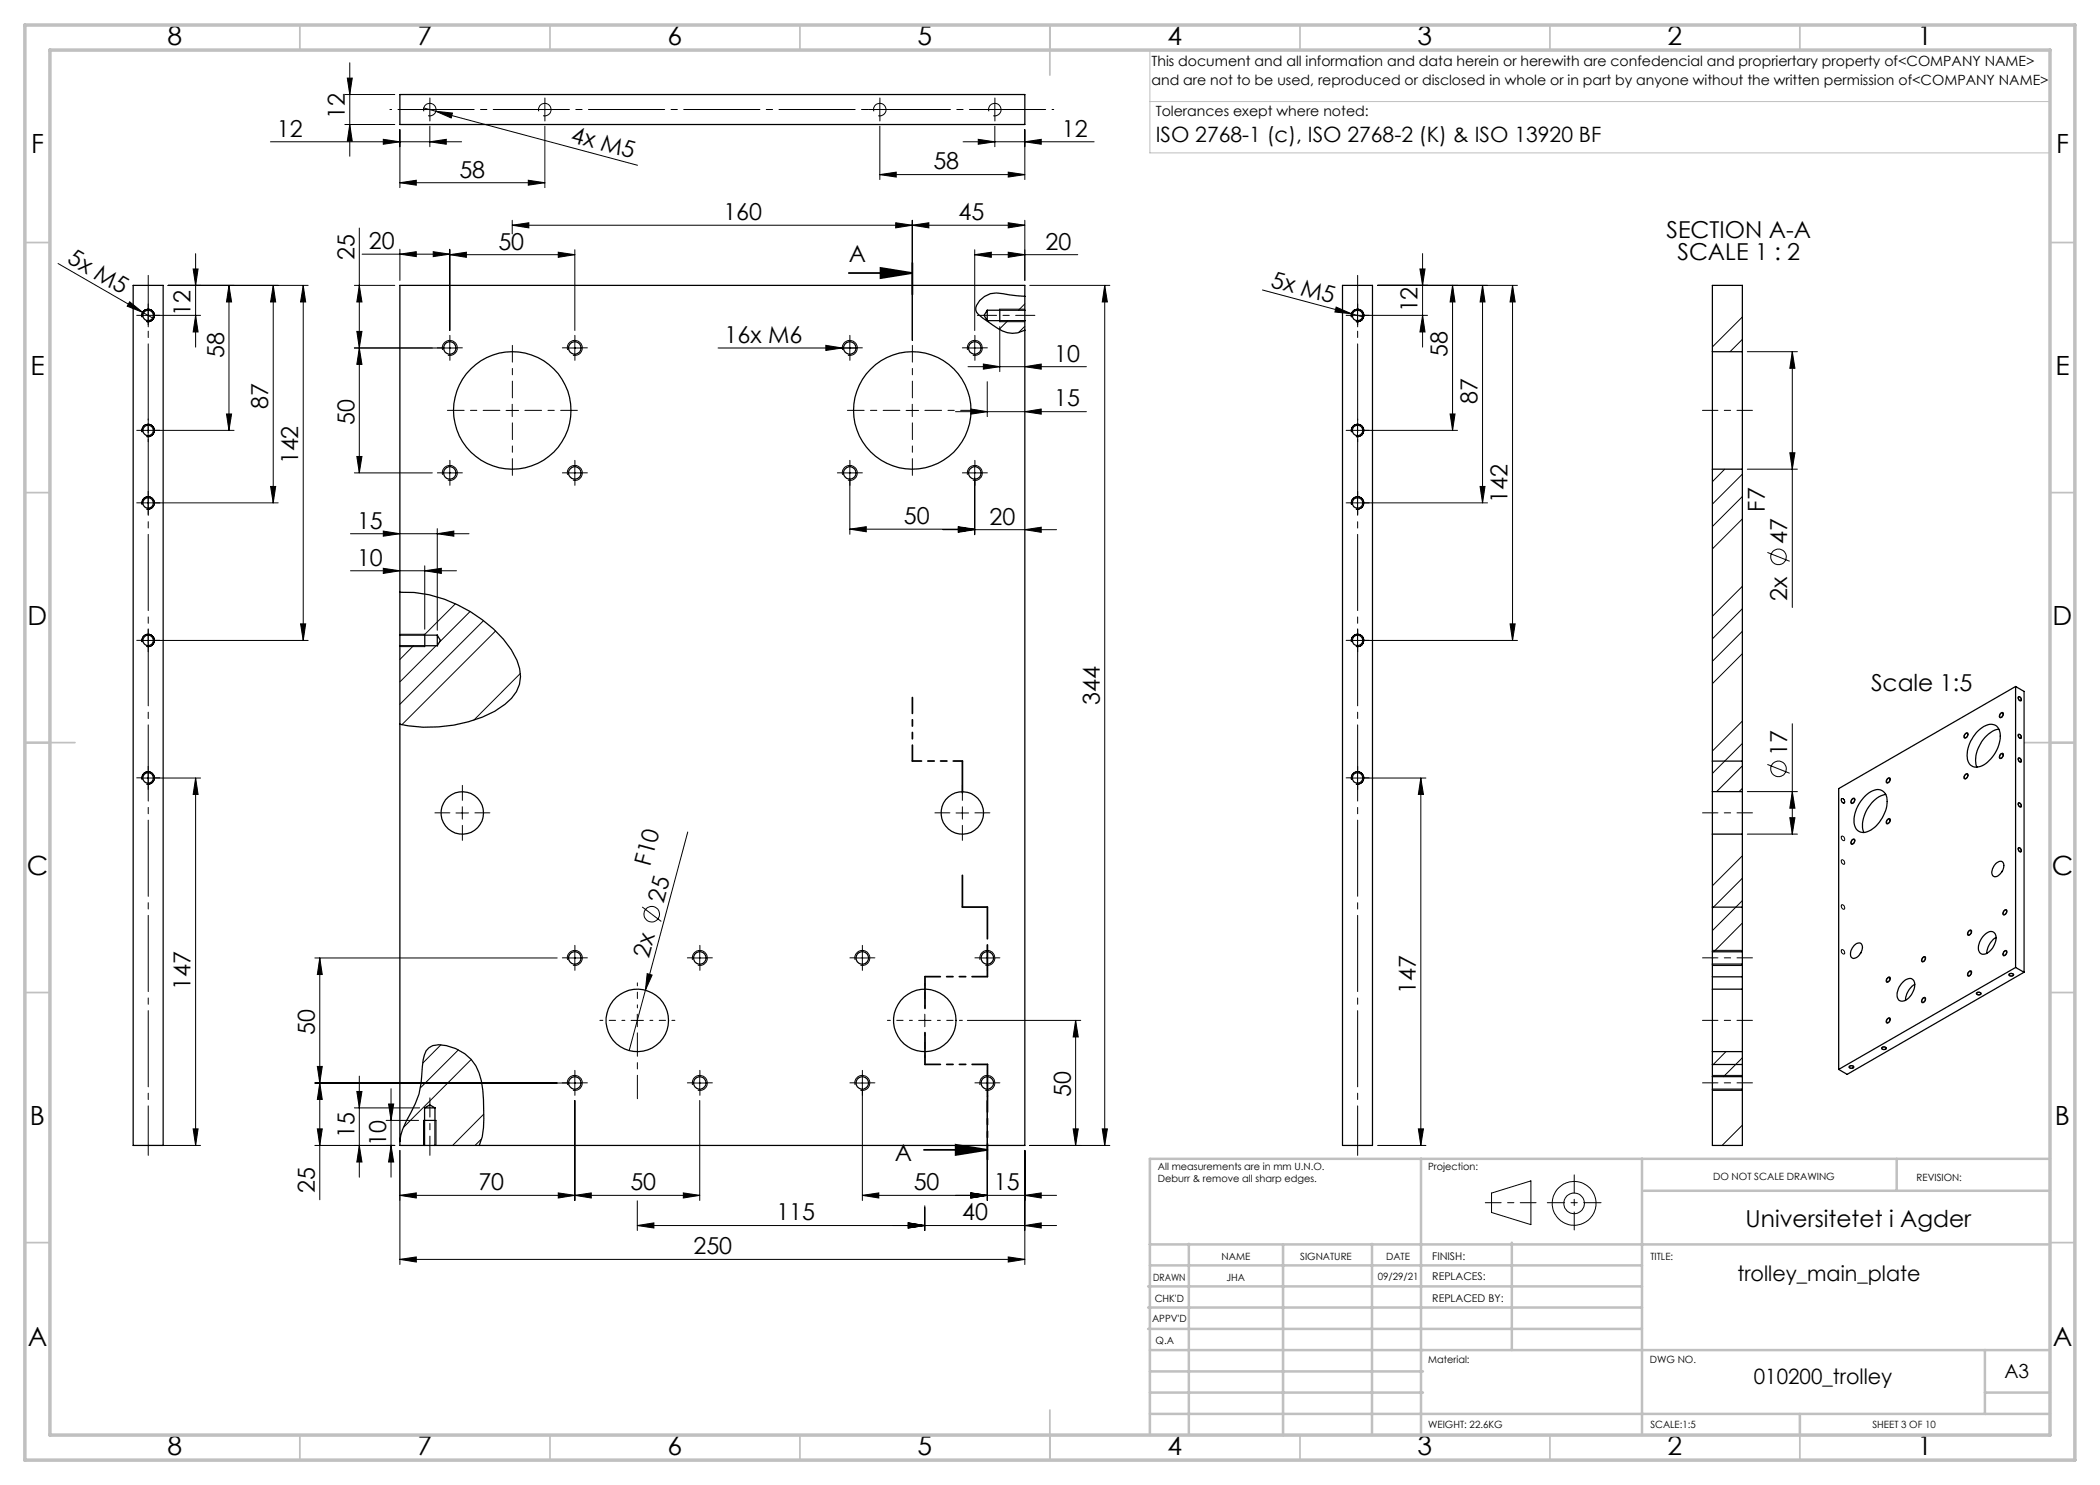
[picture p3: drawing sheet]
<svg xmlns="http://www.w3.org/2000/svg" width="420mm" height="297mm" viewBox="0 0 420 297" stroke-linecap="round" stroke-linejoin="round" font-family="sans-serif">
<g fill="none" stroke="#000" stroke-width=".2">
<path d="M69 18.9h10M69.5 15.6h.9l-.4 3.3zM70 12.6v18.7M54.1 28.4h38.2M69 24.9h10M70 24.9l.4 3.3h-.9zM76.7 27.9l3.3 .5-3.3 .5zM80 25.9v11.6M80 36.5h29M80 36.5l3.3-.4v.9zM84.7 21.9h2.5M84.7 22.3a1.26 1.26 0 0 1 1.1-1.6 1.26 1.26 0 0 1 1.4 1.3 1.26 1.26 0 0 1-1.6 1.1"/>
<path d="M84.7 21.6l2.5 .7M86 25.2v4.1M86 20.7v2.5M86 28.4l3.3-.5v1zM87.2 22.3l3.3 .3-.3 1zM87.2 22.3l40.3 10.8M105.7 36.1l3.3 .4-3.3 .5zM107.7 21.9h2.5M107.7 22.3a1.26 1.26 0 0 1 1.1-1.6 1.26 1.26 0 0 1 1.4 1.3 1.26 1.26 0 0 1-1.6 1.1M109 25.2v12.3M109 20.7v2.5M174.7 21.9h2.5"/>
<path d="M174.8 22.3a1.25 1.25 0 0 1 1.1-1.6 1.25 1.25 0 0 1 1.3 1.3 1.25 1.25 0 0 1-1.6 1.1M176 25.2v10.7M176 34.9h29M176 20.7v2.5M176 34.9l3.2-.5v1zM192.6 28.4h26.2M195.7 27.9l3.3 .5-3.3 .5zM197.7 21.9h2.5M197.8 22.3a1.25 1.25 0 0 1 1.1-1.6 1.25 1.25 0 0 1 1.3 1.3 1.25 1.25 0 0 1-1.6 1.1M199 20.7v2.5M199 25.2v4.1M201.6 34.4l3.4 .5-3.4 .5z"/>
<path d="M205 25.9v10M205 28.4l3.2-.5v1zM11.6 52.7l16.9 9.8M33.6 57.1h28M38.6 53.8h1l-.5 3.3zM39.1 50.7v18.7M45.8 57.1v29M45.8 57.1l.5 3.3h-1zM54.6 57.1l.5 3.3h-1zM54.6 57.1v43.5M60.6 57.1l.5 3.3h-1zM60.6 57.1v71"/>
<path d="M70.9 57.1h8.1M71.9 57.1l.5 3.3h-1zM71.9 45.6v49M72.4 50.8h17.6M80 49.8v6.3M80 50.8l3.3-.5v1zM86.6 50.3l3.4 .5-3.4 .5zM90 49.8v16.3M90 50.9h25M90 50.9l3.3-.5v1.1zM102.4 44.1v2.7M102.4 45h102.6"/>
<path d="M102.4 45l3.4-.4v1zM111.7 50.4l3.3 .5-3.3 .6zM115 49.9v16.2M179.1 44.6l3.4 .4-3.4 .6zM182.5 44.1v24M182.5 45l3.3-.4v1zM194.9 50.9l3.4-.5v1.1zM194.9 49.9v16.2M194.9 50.9h20.6M201.6 44.6l3.4 .4-3.4 .6zM201.6 50.4l3.4 .5-3.4 .6zM205 44.1v12"/>
<path d="M206 57.1h16M220.9 57.1v172M220.9 57.1l.6 3.3h-1zM252.5 58l17.8 4.8M275.5 57.1h28M284 53.8h1l-.5 3.3zM284.5 50.7v18.7M290.5 57.1l.5 3.3h-1zM290.5 57.1v29M296.5 57.1l.5 3.3h-1zM296.5 57.1v43.5M302.5 57.1l.5 3.3h-1z"/>
<path d="M302.5 57.1v71M25.9 60.4l2.6 2.1-3.1-1.3zM28.4 63.1h11.7M28.4 63.4a1.25 1.25 0 0 1 1.1-1.5 1.25 1.25 0 0 1 1.4 1.3 1.25 1.25 0 0 1-1.6 1.1M28.5 62.5l2.2 1.2M29.6 61.8v2.5M39.1 63.1l.5 3.3h-1zM71.4 66.3h1l-.5 3.3zM71.9 69.6l.5 3.3h-1zM88.5 70a1.5 1.5 0 0 1 1.3-1.9 1.5 1.5 0 0 1 1.7 1.6 1.5 1.5 0 0 1-1.9 1.3M90 68.3v2.5M91.2 69.6h-20.3"/>
<path d="M113.5 70a1.5 1.5 0 0 1 1.3-1.9 1.5 1.5 0 0 1 1.7 1.6 1.5 1.5 0 0 1-1.9 1.3M113.7 69.6h2.5M115 68.3v2.5M143.6 69.6h27.8M165.2 69.1l3.3 .5-3.3 .5zM168.5 70a1.5 1.5 0 0 1 1.3-1.9 1.5 1.5 0 0 1 1.7 1.6 1.5 1.5 0 0 1-1.9 1.3M170 68.3v2.5M193.5 70a1.51 1.51 0 0 1 1.3-1.9 1.51 1.51 0 0 1 1.7 1.6 1.51 1.51 0 0 1-1.9 1.3M193.6 73.3h23.7M193.7 69.6h2.5M194.9 68.3v2.5M196.7 72.8l3.3 .5-3.3 .5z"/>
<path d="M197.4 76.3v7M200 65.3v9M200 64.3h5M200 61.8h5M201.6 64.1l-1.8 1.8M205 73.3l3.2-.5v1zM205 60.8l-1.3 1.3M205 65.3l-1.3 1.2M267.2 61.4l3.1 1.4-3.3-.4zM270.3 63.1h15.2M270.3 63.4a1.26 1.26 0 0 1 1.1-1.6 1.26 1.26 0 0 1 1.4 1.4 1.26 1.26 0 0 1-1.6 1.1M270.3 62.8l2.4 .6"/>
<path d="M271.5 61.8v2.5M284.5 63.1l.5 3.3h-1zM348.5 63.4l-6 6M348.5 67.9l-2.5 2.4M349.5 70.3h10M358.5 70.3l.5 3.4h-1zM358.5 70.3v51.2M28.4 86.1h18.4M28.4 86.4a1.25 1.25 0 0 1 1.1-1.5 1.25 1.25 0 0 1 1.4 1.3 1.25 1.25 0 0 1-1.6 1.1M29.6 84.8v2.5M29.6 99.3v2.5M45.3 82.8h1l-.5 3.3z"/>
<path d="M54.1 97.3h1l-.5 3.3zM70.9 94.6h15.6M71.4 91.3h1l-.5 3.3zM88.5 95a1.49 1.49 0 0 1 1.3-1.9 1.49 1.49 0 0 1 1.6 1.6 1.49 1.49 0 0 1-1.8 1.3M88.7 94.6h2.5M90 93.3v2.5M101.2 82.1h2.5M102.4 80.9v2.4M113.5 95a1.49 1.49 0 0 1 1.3-1.9 1.49 1.49 0 0 1 1.6 1.6 1.49 1.49 0 0 1-1.8 1.3M113.7 94.6h2.5M115 93.3v2.5M168.5 95a1.49 1.49 0 0 1 1.3-1.9 1.49 1.49 0 0 1 1.6 1.6 1.49 1.49 0 0 1-1.8 1.3"/>
<path d="M168.7 94.6h2.5M170 93.3v13.6M181.2 82.1h2.5M182.5 80.9v2.4M191.1 82.3h26.2M193.5 95a1.5 1.5 0 0 1 1.3-1.9 1.5 1.5 0 0 1 1.6 1.6 1.5 1.5 0 0 1-1.8 1.3M193.7 94.6h2.5M194.2 81.8l3.2 .5-3.2 .5zM194.9 93.3v13.7M205 82.3l3.2-.5v1zM270.3 86.1h21.2M270.3 86.4a1.26 1.26 0 0 1 1.1-1.6 1.26 1.26 0 0 1 1.4 1.4 1.26 1.26 0 0 1-1.6 1.1"/>
<path d="M271.5 84.8v2.5M271.5 99.3v2.5M290 82.8h1l-.5 3.3zM296 97.3h1l-.5 3.3zM344.9 93.8l-2.4 2.5M348.5 94.8l-6 6M348.5 99.3l-6 6M349.5 93.8h10M358 90.6h1l-.5 3.2zM28.4 100.6h27.2M28.4 100.9a1.25 1.25 0 0 1 1.1-1.5 1.25 1.25 0 0 1 1.4 1.3 1.25 1.25 0 0 1-1.6 1.1M70.1 114.2h21.2"/>
<path d="M70.1 106.7h23.7M76.7 113.7l3.3 .5-3.3 .5zM76.7 106.2l3.3 .5-3.3 .5zM84.9 114.2l3.4-.5v1zM84.9 113.2v12.6M87.5 106.7l3.3-.5v1zM87.5 105.7v20.3M170 105.8l3.2-.5v1.1zM170 105.8h24.9M188.6 105.9h22.7M191.7 105.3l3.2 .5-3.2 .6zM191.7 105.4l3.2 .5-3.2 .6z"/>
<path d="M205 105.9l3.2-.5v1.1zM270.3 100.6h27.2M270.3 100.9a1.26 1.26 0 0 1 1.1-1.6 1.26 1.26 0 0 1 1.4 1.4 1.26 1.26 0 0 1-1.6 1.1M348.5 117.3l-6 6M348.5 103.8l-6 6M353.5 110.5l4.4 1.8M28.4 128.1h33.2M28.4 128.4a1.25 1.25 0 0 1 1.1-1.6 1.25 1.25 0 0 1 1.4 1.4 1.25 1.25 0 0 1-1.6 1.1M29.6 126.9v2.4M60.1 124.8h1l-.5 3.3zM80 126.9h4.9M80 129.3h4.9"/>
<path d="M82.7 129.1l-2.7 2.8M87.2 129.1l-7.2 7.3M91.1 120.8l-6.3 6.2M94 122.3l-6.2 6.2M96.7 124.1l-16.7 16.8M99.1 126.2l-18.7 18.8M104.1 134.7l-9.3 9.3M270.3 128.1h33.2M270.3 128.4a1.26 1.26 0 0 1 1.1-1.6 1.26 1.26 0 0 1 1.4 1.4 1.26 1.26 0 0 1-1.6 1.1M271.5 126.9v2.4M302 124.8h1l-.5 3.3zM348.5 121.7l-6 6.1"/>
<path d="M348.5 126.3l-6 6M348.5 130.7l-6 6M403.7 139.3a.54 .54 0 0 1 .5 .3 .54 .54 0 0 1-.1 .6l-.4-.3zM28.4 155.6h11.7M28.4 155.9a1.25 1.25 0 0 1 1.1-1.5 1.25 1.25 0 0 1 1.4 1.3 1.25 1.25 0 0 1-1.6 1.1M29.6 154.3v2.5M39.1 155.6v73.5M39.1 155.6l.5 3.3h-1zM270.3 155.6h14.9M270.3 155.9a1.26 1.26 0 0 1 1.1-1.6 1.26 1.26 0 0 1 1.4 1.4 1.26 1.26 0 0 1-1.6 1.1M271.5 154.3v2.5M284.2 155.6v73.5"/>
<path d="M284.2 155.6l.5 3.3h-1zM348.5 148.7l-6 6M348.5 153.2l-5.2 5.1M348.5 157.7l-.7 .6M348.5 144.2l-6 6M349.5 158.3h10M353.5 152.9l4.4 1.8M358.5 158.3l.5 3.3h-1zM358.5 144.7v22.1M368.3 159.8a.46 .46 0 0 1 .5 .2 .46 .46 0 0 1-.1 .6l-.4-.3zM370.6 159.7a.35 .35 0 0 1 .4 .1 .35 .35 0 0 1-.1 .5v.1a.4 .4 0 0 1-.6 .3 .4 .4 0 0 1 0-.7zM377.4 155.8a.38 .38 0 0 1 .7-.1 .38 .38 0 0 1-.2 .6 .39 .39 0 0 1-.6 .3 .39 .39 0 0 1 .1-.7z"/>
<path d="M393.1 146.7a.33 .33 0 0 1 .5 0 .33 .33 0 0 1-.1 .5v.1a.4 .4 0 0 1-.6 .3 .4 .4 0 0 1 0-.7zM393.1 154.8h.1a.34 .34 0 0 1 .5 .1 .34 .34 0 0 1-.2 .5v.1a.39 .39 0 0 1-.6 .3 .39 .39 0 0 1 0-.7zM400.2 142.6a.31 .31 0 0 1 .5-.1 .31 .31 0 0 1-.1 .5l-.1 .2a.38 .38 0 0 1-.5 .3 .38 .38 0 0 1-.1-.6zM400.2 150.7a.34 .34 0 0 1 .5 .1 .34 .34 0 0 1-.1 .5l-.1 .1a.38 .38 0 0 1-.5 .3 .38 .38 0 0 1-.1-.6zM403.7 146.8a.54 .54 0 0 1 .5 .3 .54 .54 0 0 1-.1 .6l-.4-.3zM403.7 151.5a.52 .52 0 0 1 .5 .4 .52 .52 0 0 1-.1 .6l-.5-.6zM91.2 162.6h2.5M92.5 161.4v2.4M137.5 166.4l-11.7 43.7M191.2 162.6h2.5M192.5 161.4v2.4M348.5 175.6l-6 6"/>
<path d="M348.5 171.2l-6 6M349.5 166.8h10M358 163.5h1l-.5 3.3zM368.3 167.3a.46 .46 0 0 1 .5 .2 .46 .46 0 0 1-.1 .6l-.4-.3zM368.3 172a.46 .46 0 0 1 .5 .3 .46 .46 0 0 1-.1 .6l-.4-.3zM370.3 168l.2-.1a.34 .34 0 0 1 .5 0 .34 .34 0 0 1-.1 .5l-.2 .4a.31 .31 0 0 1-.5 0 .31 .31 0 0 1 0-.5zM377.5 163.9a.36 .36 0 0 1 .6-.1 .36 .36 0 0 1-.1 .6h-.1a.4 .4 0 0 1-.6 .3 .4 .4 0 0 1 .1-.7zM403.7 160.5a.55 .55 0 0 1 .5 .3 .55 .55 0 0 1-.1 .6l-.4-.2zM403.7 169.5a.52 .52 0 0 1 .5 .3 .52 .52 0 0 1-.1 .6l-.5-.4zM63 191.6h48.4M64 191.6l.5 3.3h-1zM64 191.6v48.4"/>
<path d="M113.5 192a1.5 1.5 0 0 1 1.3-1.9 1.5 1.5 0 0 1 1.7 1.6 1.5 1.5 0 0 1-1.9 1.3M113.7 191.6h2.5M115 190.4v2.4M128.4 181.4l3.9 2.9M129.4 194.7l1 .3-1.3 3zM138.5 192a1.51 1.51 0 0 1 1.3-1.9 1.51 1.51 0 0 1 1.7 1.6 1.51 1.51 0 0 1-1.9 1.3M138.7 191.6h2.5M139.9 190.4v2.4M171 192a1.5 1.5 0 0 1 1.3-1.9 1.5 1.5 0 0 1 1.7 1.6 1.5 1.5 0 0 1-1.9 1.3M171.2 191.6h2.5M172.5 190.4v2.4M196 192a1.51 1.51 0 0 1 1.3-1.9 1.51 1.51 0 0 1 1.7 1.6 1.51 1.51 0 0 1-1.9 1.3"/>
<path d="M196.2 191.6h2.5M197.4 190.4v2.4M342.5 193.1h6M342.5 190.1h6M348.5 180.1l-6 6M348.5 184.6l-5.7 5.8M368.3 181a.46 .46 0 0 1 .5 .3 .46 .46 0 0 1-.1 .6l-.4-.4zM368.3 189.9a.52 .52 0 0 1 .6 .3 .52 .52 0 0 1-.1 .6l-.5-.3-.1-.3zM377.4 195.6l.2-.2a.38 .38 0 0 1 .5 .2 .38 .38 0 0 1-.2 .5 .4 .4 0 0 1-.6 .3 .4 .4 0 0 1 .1-.7zM384.5 191.6l.1-.2a.31 .31 0 0 1 .5 0 .31 .31 0 0 1 0 .4l-.1 .2a.38 .38 0 0 1-.6 .4 .38 .38 0 0 1 0-.7zM384.6 199.6a.35 .35 0 0 1 .6 0 .35 .35 0 0 1-.1 .5l-.1 .1a.38 .38 0 0 1-.6 .4 .38 .38 0 0 1 0-.7zM393.8 194.3l.1-.1a.38 .38 0 0 1 .5 .2 .38 .38 0 0 1-.2 .5 .39 .39 0 0 1-.6 .3 .39 .39 0 0 1 0-.7z"/>
<path d="M393.8 186.1h.1a.35 .35 0 0 1 .5 .1 .35 .35 0 0 1-.1 .5h-.1a.39 .39 0 0 1-.5 .4 .39 .39 0 0 1-.1-.7zM395.3 198.6a.52 .52 0 0 1 .5-.2 .52 .52 0 0 1 .4 .4l-.6 .2-.3-.1zM400.9 190.2a.34 .34 0 0 1 .5 0 .34 .34 0 0 1-.1 .5l-.1 .2a.37 .37 0 0 1-.6 .2 .37 .37 0 0 1 0-.6zM400.9 182a.31 .31 0 0 1 .5 0 .31 .31 0 0 1 0 .5l-.2 .2a.38 .38 0 0 1-.5 .3 .38 .38 0 0 1-.1-.7zM401.8 194.8l.5-.1a.33 .33 0 0 1 .5 .3 .33 .33 0 0 1-.6 .2h-.1a.27 .27 0 0 1-.3-.1 .27 .27 0 0 1 0-.3zM63.5 213.3h1l-.5 3.3zM64 216.6l.5 3.3h-1zM71.4 218.3h1l-.5 3.3zM71.9 215.2v20.2M78.2 217.7v17.7M88.2 208.9l-3.6 3.7M91.7 210l-7.6 7.6"/>
<path d="M94.3 211.9l-13.6 13.6M113.5 217a1.5 1.5 0 0 1 1.3-1.9 1.5 1.5 0 0 1 1.7 1.6 1.5 1.5 0 0 1-1.9 1.3M115 215.3v2.5M116.2 216.6h-53.2M126.2 204.1h2.5M127.5 202.8v2.5M138.5 217a1.51 1.51 0 0 1 1.3-1.9 1.51 1.51 0 0 1 1.7 1.6 1.51 1.51 0 0 1-1.9 1.3M138.7 216.6h2.5M139.9 215.3v2.5M171 217a1.5 1.5 0 0 1 1.3-1.9 1.5 1.5 0 0 1 1.7 1.6 1.5 1.5 0 0 1-1.9 1.3M171.2 216.6h2.5M172.5 215.3v24.8"/>
<path d="M183.7 204.1h2.5M185 202.8v2.5M193.5 204.1h22.6M196 217a1.51 1.51 0 0 1 1.3-1.9 1.51 1.51 0 0 1 1.7 1.6 1.51 1.51 0 0 1-1.9 1.3M196.2 216.6h2.5M197.4 215.3v2.5M215.1 204.1v25M215.1 204.1l.6 3.3h-1.1zM342.5 218.1h6M342.5 215.1h6M345.2 210.3l-2.7 2.8M348.5 211.6l-3.8 3.7"/>
<path d="M369.9 213.3l.4-.2a.33 .33 0 0 1 .5 .4 .33 .33 0 0 1-.5 .2h-.2a.27 .27 0 0 1-.3-.2 .27 .27 0 0 1 .1-.2zM376.3 209.5l.5-.1a.33 .33 0 0 1 .5 .2 .33 .33 0 0 1-.5 .3h-.2a.25 .25 0 0 1-.3-.1 .25 .25 0 0 1 0-.3zM377.4 203.8a.38 .38 0 0 1 .7-.1 .38 .38 0 0 1-.2 .6 .39 .39 0 0 1-.6 .3 .39 .39 0 0 1 .1-.7zM29.6 229.1h10.5M38.6 225.8h1l-.5 3.3zM63 229.1h16M63.5 225.8h1l-.5 3.3zM70.9 221.6h13M71.9 229.1l.5 3.3h-1zM77.2 224.1h6.5M77.7 220.8h1l-.5 3.3zM78.2 229.1l.5 3.3h-1z"/>
<path d="M80 230.1v22.8M80 239.1h59.9M80 239.1l3.3-.5v1zM84.7 224.1v5M87.2 224.1v5M96.3 227.7l-1.3 1.4M96.7 222.8l-6.2 6.3M111.7 238.6l3.3 .5-3.3 .5zM115 220.1v20M115 239.1l3.3-.5v1zM136.7 238.6l3.2 .5-3.2 .5zM139.9 220.1v20"/>
<path d="M172.5 239.1l3.3-.5v1zM172.5 239.1h38.8M194.2 238.6l3.2 .5-3.2 .5zM197.4 220.1v20M205 239.1l3.2-.5v1zM205 230.1v22.8M206 229.1h16M214.6 225.8h1.1l-.6 3.3zM220.5 225.8h1l-.6 3.3zM275.5 229.1h9.7M283.7 225.8h1l-.5 3.3zM298.3 238.6l7.9-2.4v8.7l-7.9-2.4z"/>
<path d="M348.5 225l-4.1 4.1M80 251.9l3.3-.5v1zM80 251.9h125M127.5 245.1l3.3-.5v1zM127.5 240.2v5.9M127.5 245.1h83.8M181.6 244.6l3.4 .5-3.4 .5zM185 241.2v4.9M201.6 251.4l3.4 .5-3.4 .5zM205 245.1l3.2-.5v1z"/>
<circle cx="355.7" cy="111.4" r="1.55"/>
<circle cx="355.7" cy="153.8" r="1.55"/>
<circle cx="130.3" cy="182.8" r="1.56"/>
<circle cx="314.8" cy="240.7" r="2.07"/>
<circle cx="314.8" cy="240.7" r="4.4"/>
</g>
<path d="M169.8 54.6h12.7M176.1 53.6l6.4 1-6.4 1zM184.8 230h12.7M191.1 228.9l6.4 1.1-6.4 1z" fill="none" stroke="#000" stroke-width=".35"/>
<g fill="none" stroke="#000" stroke-width=".2" stroke-dasharray="15.2 1.3 1.3 1.3">
<path d="M84.7 21.9h-1M86 23.2v1M86 20.7v-1.1M87.2 21.9h1.1M107.7 21.9h-1M109 23.2v1M109 20.7v-1.1M110.2 21.9h1.1M174.7 21.9h-1M176 23.2v1M176 20.7v-1.1M177.2 21.9h1.1"/>
<path d="M197.7 21.9h-1M199 23.2v1M199 20.7v-1.1M200.2 21.9h1.1M28.4 63.1h-1.1M29.6 61.8v-1M29.6 64.3v1.1M30.9 63.1h1M88.7 69.6h-1.2M90 68.3v-1.2M90 70.8v1.3M91.2 69.6h1.3"/>
<path d="M113.7 69.6h-1.2M115 68.3v-1.2M115 70.8v1.3M116.2 69.6h1.3M168.7 69.6h-1.2M170 68.3v-1.2M170 70.8v1.3M171.2 69.6h1.3M193.7 69.6h-1.2M195 68.3v-1.2M195 70.8v1.3M196.2 69.6h1.3"/>
<path d="M270.3 63.1h-1.1M271.5 61.8v-1M271.5 64.3v1.1M272.8 63.1h1M28.4 86.1h-1.1M29.6 84.8v-1M29.6 87.3v1.1M29.6 99.3v-1M30.9 86.1h1M88.7 94.6h-1.2M90 93.3v-1.2M90 95.8v1.3"/>
<path d="M91.2 94.6h1.3M113.7 94.6h-1.2M115 93.3v-1.2M115 95.8v1.3M116.2 94.6h1.3M168.7 94.6h-1.2M170 93.3v-1.2M170 95.8v1.3M171.2 94.6h1.3M193.7 94.6h-1.2M195 93.3v-1.2M195 95.8v1.3"/>
<path d="M196.2 94.6h1.3M270.3 86.1h-1.1M271.5 84.8v-1M271.5 87.3v1.1M271.5 99.3v-1M272.8 86.1h1M28.4 100.6h-1.1M29.6 101.8v1.1M30.9 100.6h1M270.3 100.6h-1.1M271.5 101.8v1.1M272.8 100.6h1"/>
<path d="M28.4 128.1h-1.1M29.6 126.8v-1M29.6 129.3v1.1M30.9 128.1h1M270.3 128.1h-1.1M271.5 126.8v-1M271.5 129.3v1.1M272.8 128.1h1M28.4 155.6h-1.1M29.6 154.3v-1M29.6 156.8v1.1M30.9 155.6h1"/>
<path d="M270.3 155.6h-1.1M271.5 154.3v-1M271.5 156.8v1.1M272.8 155.6h1M90 162.6h-3M92.5 160.1v-3M92.5 165.1v3M95 162.6h3M190 162.6h-3M192.5 160.1v-3M192.5 165.1v3M195 162.6h3"/>
<path d="M113.7 191.6h-1.2M115 190.3v-1.2M115 192.8v1.3M116.2 191.6h1.3M138.7 191.6h-1.2M140 190.3v-1.2M140 192.8v1.3M141.2 191.6h1.3M171.2 191.6h-1.2M172.5 190.3v-1.2M172.5 192.8v1.3M173.7 191.6h1.3"/>
<path d="M196.2 191.6h-1.2M197.5 190.3v-1.2M197.5 192.8v1.3M198.7 191.6h1.3M113.7 216.6h-1.2M115 215.3v-1.2M115 217.8v1.3M116.2 216.6h1.3M138.7 216.6h-1.2M140 215.3v-1.2M140 217.8v1.3M141.2 216.6h1.3"/>
<path d="M171.2 216.6h-1.2M172.5 215.3v-1.2M172.5 217.8v1.3M173.7 216.6h1.3M196.2 216.6h-1.2M197.5 215.3v-1.2M197.5 217.8v1.3M198.7 216.6h1.3"/>
</g>
<g fill="none" stroke="#000" stroke-width=".25">
<path d="M80 18.9h125v6h-125zM26.6 57.1h6v172h-6zM205 59.3l-4.4-.6a4.4 4.4 0 0 0-5.4 2.9 2.1 2.1 0 0 0 1.3 2l1.1 .7a10.1 10.1 0 0 0 4.9 2.4l1.1-.1 1.4-.6M268.5 57.1h6v172h-6zM197.4 62.1v2M197.4 64.1h7.6M197.4 62.1h7.6M197.4 62.1l-.6 1 .6 1M200 61.8v2.5M205 62.1v2M205 62.1v-5h-125v69.9M205 64.1v165h-118"/>
<path d="M342.5 70.3v23.5M342.5 70.3v-13.2h6v13.2M342.5 70.3h6M348.5 70.3v23.5M342.5 93.8v64.5M342.5 93.8h6M348.5 93.8v64.5M80 118.5a26.4 26.4 0 0 1 18.7 7.3 16.3 16.3 0 0 1 5.2 7.9 6.7 6.7 0 0 1-2.9 7.2 24 24 0 0 1-13.3 4.5h-3.1l-3-.2-1.6-.4M80 127v2.1M80 129.1v100h4.9M80 129.1h7.5M80 127h7.5"/>
<path d="M84.9 126.9v2.4M87.5 127v2.1M87.5 127l.6 1.1-.6 1M403.1 137.3l-35.4 20.4v56.2M403.1 137.3v56.2M403.1 137.3l1.7 1v56.1M403.7 139.4a.39 .39 0 0 1 .5 .2 .39 .39 0 0 1-.1 .5l-.3-.1zM342.5 158.3v8.5M342.5 152.2h6M342.5 158.3h6M348.5 158.3v8.5M370.4 159.9l.4-.2a.5 .5 0 0 1 0 .6 .5 .5 0 0 1-.6 .2z"/>
<path d="M373 159.2a3 3 0 0 1 3.4-1.1 2.67 2.67 0 0 1 1 3.1 6.9 6.9 0 0 1-4.4 5.3 1.96 1.96 0 0 1-2.2-2.4 7.2 7.2 0 0 1 2.2-4.9zM377.2 158.9a6.5 6.5 0 0 0-4.7 5.8v.8l.3 1M377.6 155.7l.1-.1a.45 .45 0 0 1 .3 .5 .45 .45 0 0 1-.4 .4 .42 .42 0 0 1-.3-.4 .42 .42 0 0 1 .3-.4zM393 155l.3-.2a.42 .42 0 0 1 .3 .4 .42 .42 0 0 1-.3 .4h-.4zM393.1 146.7l.2-.1a.45 .45 0 0 1 .3 .5 .45 .45 0 0 1-.5 .4 .41 .41 0 0 1-.3-.4 .41 .41 0 0 1 .3-.4zM395.6 146.2a2.97 2.97 0 0 1 3.7-1 4.3 4.3 0 0 1 0 4.8 5.5 5.5 0 0 1-4 3.4 1.94 1.94 0 0 1-1.9-2.3 7.2 7.2 0 0 1 2.2-4.9zM399.8 145.8a6.3 6.3 0 0 0-4.5 4.9l-.2 1.3 .3 1.4M400.1 142.8l.2-.2a.41 .41 0 0 1 .4 .4 .41 .41 0 0 1-.4 .4h-.4zM400.2 150.8l.1-.1a.45 .45 0 0 1 .4 .5 .45 .45 0 0 1-.5 .4h-.2l-.1-.2zM403.7 147a.39 .39 0 0 1 .5 .1 .39 .39 0 0 1-.1 .5l-.3-.1zM403.8 151.6a.44 .44 0 0 1 .4 .3 .44 .44 0 0 1-.1 .5l-.4-.4zM342.5 166.8v23.6"/>
<path d="M342.5 166.8h6M348.5 166.8v23.6M370.4 168.1l.2-.2a.41 .41 0 0 1 .4 .4 .41 .41 0 0 1-.4 .4l-.2 .1-.2-.1zM377.5 164l.2-.2a.39 .39 0 0 1 .3 .4 .39 .39 0 0 1-.3 .4l-.3 .1-.1-.2zM399.2 172.7a.86 .86 0 0 1 .8-.4 .86 .86 0 0 1 .8 .6 2.38 2.38 0 0 1-1.8 2.5 1.07 1.07 0 0 1-.5-1.6zM400.5 174.2l-.1 .2M403.7 160.7a.39 .39 0 0 1 .5 .2 .39 .39 0 0 1-.1 .5l-.3-.1zM403.7 169.7a.39 .39 0 0 1 .5 .1 .39 .39 0 0 1-.1 .6l-.3-.2zM342.5 197.8v12.5M342.5 190.4v2.4M342.5 192.8v5M342.5 197.8h6"/>
<path d="M342.5 195.4h6M342.5 181.4h6M342.5 192.8h6M342.5 190.4h6M348.5 197.8v12.5M348.5 190.4v2.4M348.5 192.8v5M370.9 189.1a.9 .9 0 0 1 1.3-.4 .9 .9 0 0 1 .2 1.3 1.87 1.87 0 0 1-1.9 1.6 1.67 1.67 0 0 1 .2-2.3zM372.2 190.5l-.1 .2M377.5 195.7l.2-.2a.39 .39 0 0 1 .3 .4 .39 .39 0 0 1-.3 .4l-.3 .1-.1-.3zM380.7 196.3a1.31 1.31 0 0 1 2.1-.2 3.4 3.4 0 0 1-2.3 4.1 1.34 1.34 0 0 1-.9-2l.2-.8zM382.9 196.9a3.9 3.9 0 0 0-1.8 3.2"/>
<path d="M384.5 199.8l.3-.2a.45 .45 0 0 1 .3 .4 .45 .45 0 0 1-.4 .4h-.2l-.1-.2zM384.5 191.6l.3-.2a.41 .41 0 0 1 .3 .4 .41 .41 0 0 1-.3 .4h-.4zM393.8 194.3h.2a.42 .42 0 0 1 .3 .4 .42 .42 0 0 1-.3 .4l-.2 .1a.42 .42 0 0 1-.3-.5 .42 .42 0 0 1 .3-.4zM393.8 186.2l.2-.1a.45 .45 0 0 1 .3 .5 .45 .45 0 0 1-.5 .4 .41 .41 0 0 1-.3-.4 .41 .41 0 0 1 .3-.4zM395.4 198.6a.42 .42 0 0 1 .4-.2 .42 .42 0 0 1 .3 .4 .43 .43 0 0 1-.4 .2 .43 .43 0 0 1-.3-.4zM396.7 187.1a1.52 1.52 0 0 1 2.2-.5 2.95 2.95 0 0 1-.9 3.5 1.42 1.42 0 0 1-2.1 .4 2.92 2.92 0 0 1 .8-3.4zM399.2 187.5a3.9 3.9 0 0 0-1.8 3.2M400.8 190.4l.2-.2a.45 .45 0 0 1 .4 .5 .45 .45 0 0 1-.5 .4h-.1l-.2-.3zM400.8 182.2l.2-.2a.41 .41 0 0 1 .4 .4 .41 .41 0 0 1-.4 .4h-.4zM401.8 194.9a.42 .42 0 0 1 .5-.2 .42 .42 0 0 1 .3 .3 .43 .43 0 0 1-.4 .2 .43 .43 0 0 1-.4-.3zM403.1 193.5l-35.4 20.4M403.1 193.5l1.7 .9"/>
<path d="M404.8 194.4l-35.4 20.5-1.7-1M342.5 215.3v2.5M342.5 217.8v11.3h6v-11.3M342.5 210.3v5M342.5 212.9h6M342.5 210.3h6M342.5 217.8h6M342.5 215.3h6M348.5 215.3v2.5M348.5 210.3v5M370 213.2l.3-.1 .4 .2a.4 .4 0 0 1-.4 .3 .4 .4 0 0 1-.4-.3zM376.4 209.5a.43 .43 0 0 1 .5-.1 .43 .43 0 0 1 .3 .3 .42 .42 0 0 1-.5 .2 .42 .42 0 0 1-.3-.4z"/>
<path d="M377.5 203.8l.2-.1a.45 .45 0 0 1 .3 .5 .45 .45 0 0 1-.4 .3h-.2l-.1-.2zM80 228.3a12.8 12.8 0 0 1 2.2-5.7 16.4 16.4 0 0 0 2.3-9.1 5.4 5.4 0 0 1 1.3-4l.7-.4a8.6 8.6 0 0 1 9.8 7.1 42.6 42.6 0 0 1 .1 11.2l-.6 1.7M84.7 224.1h2.5M84.9 221.6h2.1M84.9 229.1h2.1M84.9 221.6l1.1-.6 1 .6M84.9 221.6v7.5M87 221.6v7.5"/>
<circle cx="29.6" cy="63.1" r="1.06"/>
<circle cx="89.9" cy="69.6" r="1.24"/>
<circle cx="115" cy="69.6" r="1.24"/>
<circle cx="170" cy="69.6" r="1.24"/>
<circle cx="195" cy="69.6" r="1.24"/>
<circle cx="271.5" cy="63.1" r="1.06"/>
<circle cx="29.6" cy="86.1" r="1.05"/>
<circle cx="89.9" cy="94.6" r="1.24"/>
<circle cx="102.4" cy="82.1" r="11.7"/>
<circle cx="115" cy="94.6" r="1.24"/>
<circle cx="170" cy="94.6" r="1.24"/>
<circle cx="182.5" cy="82.1" r="11.7"/>
<circle cx="195" cy="94.6" r="1.24"/>
<circle cx="271.5" cy="86.1" r="1.05"/>
<circle cx="29.6" cy="100.6" r="1.06"/>
<circle cx="271.5" cy="100.6" r="1.06"/>
<circle cx="29.6" cy="128.1" r="1.06"/>
<circle cx="271.5" cy="128.1" r="1.06"/>
<circle cx="29.6" cy="155.6" r="1.06"/>
<circle cx="271.5" cy="155.6" r="1.06"/>
<circle cx="92.5" cy="162.6" r="4.2"/>
<circle cx="192.5" cy="162.6" r="4.2"/>
<circle cx="115" cy="191.6" r="1.25"/>
<circle cx="140" cy="191.6" r="1.25"/>
<circle cx="172.5" cy="191.6" r="1.25"/>
<circle cx="197.5" cy="191.6" r="1.25"/>
<circle cx="115" cy="216.6" r="1.24"/>
<circle cx="127.5" cy="204.1" r="6.2"/>
<circle cx="140" cy="216.6" r="1.24"/>
<circle cx="172.5" cy="216.6" r="1.24"/>
<circle cx="185" cy="204.1" r="6.2"/>
<circle cx="197.5" cy="216.6" r="1.24"/>
</g>
<path d="M102.5 79.6v-10.5M182.5 79.6v-10.5M100 82.1h-10.5M102.5 84.6v10.5M105 82.1h10.5M180 82.1h-10.5M182.5 84.6v10.5M185 82.1h10.5" fill="none" stroke="#000" stroke-width=".2" stroke-dasharray="15.2 1.3 1.3 1.3" stroke-dashoffset="11.9"/>
<path d="M125 204.1h-5M127.5 201.6v-5M130 204.1h5M182.5 204.1h-5M185 201.6v-5M185 206.6v5M187.5 204.1h5" fill="none" stroke="#000" stroke-width=".2" stroke-dasharray="15.2 1.3 1.3 1.3" stroke-dashoffset="14.6"/>
<path d="M127.5 206.6v13.1" fill="none" stroke="#000" stroke-width=".2" stroke-dasharray="15.2 1.3 1.3 1.3" stroke-dashoffset="10.6"/>
<path d="M271.5 55.1v176M29.6 231.1v-176" fill="none" stroke="#000" stroke-width=".2" stroke-dasharray="15.2 1.3 1.3 1.3" stroke-dashoffset="5.3"/>
<path d="M195.5 63.1h11.5M86 219.6v11.5" fill="none" stroke="#000" stroke-width=".2" stroke-dasharray="15.2 1.3 1.3 1.3" stroke-dashoffset="11.4"/>
<path d="M350.5 82.1h-10M350.5 162.6h-10M340.5 191.6h10M340.5 216.6h10M350.5 204.1h-10M297.1 240.5h10.1" fill="none" stroke="#000" stroke-width=".2" stroke-dasharray="15.2 1.3 1.3 1.3" stroke-dashoffset="12.1"/>
<path d="M210.7 21.9h-132.7" fill="none" stroke="#000" stroke-width=".2" stroke-dasharray="15.2 1.3 1.3 1.3" stroke-dashoffset="-1.6"/>
<path d="M182.5 152.2v-12.7M197.5 232v-12.7" fill="none" stroke="#000" stroke-width=".35" stroke-dasharray="6.3 1.3 1.3 1.3 1.3 1.3" stroke-dashoffset="3.2"/>
<path d="M182.5 58.9v-6.3M192.5 158.6v-6.4M192.5 181.4v-6.3M197.5 181.4h-5M197.5 195.3v-6.3M197.5 187.8v-6.4M185 212.9v-6.4M185 201.7v-6.4M197.5 219.2v-6.3" fill="none" stroke="#000" stroke-width=".35" stroke-dasharray="6.3 1.3 1.3 1.3 1.3 1.3"/>
<path d="M192.5 152.2h-10" fill="none" stroke="#000" stroke-width=".35" stroke-dasharray="6.3 1.3 1.3 1.3 1.3 1.3" stroke-dashoffset="4.5"/>
<path d="M185 195.3h12.5M197.5 212.9h-12.5" fill="none" stroke="#000" stroke-width=".35" stroke-dasharray="6.3 1.3 1.3 1.3 1.3 1.3" stroke-dashoffset="3.3"/>
<path d="M314.8 235v11" fill="none" stroke="#000" stroke-width=".2" stroke-dasharray="15.2 1.3 1.3 1.3" stroke-dashoffset="11.6"/>
<path d="M309.5 240.5h10.7" fill="none" stroke="#000" stroke-width=".2" stroke-dasharray="15.2 1.3 1.3 1.3" stroke-dashoffset="11.8"/>
<path d="M230 10v20.6h180M230.5 10h179.5v33M230 20.3h180" fill="none" stroke="#c0c0c0" stroke-width=".2"/>
<g fill="none" stroke="#c0c0c0" stroke-width=".35">
<path d="M60 5v5M110 5v5M160 5v5M210 5v10M260 5v5M310 5v5M360 5v5M5 48.5h5M410 48.5h5M5 98.5h5M410 98.5h5M5 148.5h10"/>
<path d="M405 148.5h10M5 198.5h5M410 198.5h5M5 248.5h5M410 248.5h5M60 287v5M110 287v5M160 287v5M210 282v10M260 287v5M310 287v5M360 287v5"/>
</g>
<g fill="none" stroke="#c0c0c0" stroke-width=".5">
<path d="M284.2 231.8v55.2M328.4 231.8v55.2M328.8 238.2h81.2M379.3 231.8v6.4M410 231.8h-180v55.2M229.6 257.3h98.8M230 248.9h179.6M230 253.1h98.4M237.8 248.8v38.2M256.6 248.9v38.2M274.4 248.8v38.2M302.4 248.5v21.5"/>
<path d="M229.6 265.8h98.8M229.6 261.5h98.8M230 278.5h54.6M230 274.3h54.6M230 270h180M397 278.5h13M397 270v12.8M230 282.8h180M360 282.8v4.2"/>
</g>
<path d="M5 5h410v287h-410zM10 10h400v277h-400z" fill="none" stroke="#c0c0c0" stroke-width=".7"/>
<g fill="#000">
<path d="M87.2 22.3l3.3 .3-.3 1zM25.9 60.4l2.6 2.1-3.1-1.3zM165.2 69.1l3.3 .5-3.3 .5zM267.2 61.4l3.1 1.4-3.3-.4zM129.4 194.7l1 .3-1.3 3z"/>
<path d="M176.1 53.6l6.4 1-6.4 1zM191.1 228.9l6.4 1.1-6.4 1z"/>
<path d="M71.4 66.3h1l-.5 3.3zM71.9 57.1l.5 3.3h-1z"/>
<path d="M205 73.3l3.2-.5v1zM196.7 72.8l3.3 .5-3.3 .5zM86.6 50.3l3.4 .5-3.4 .5zM80 50.8l3.3-.5v1zM111.7 50.4l3.3 .5-3.3 .6zM90 50.9l3.3-.5v1.1zM111.7 238.6l3.3 .5-3.3 .5zM80 239.1l3.3-.5v1zM136.7 238.6l3.2 .5-3.2 .5zM115 239.1l3.3-.5v1zM201.6 44.6l3.4 .4-3.4 .6zM182.5 45l3.3-.4v1zM179.1 44.6l3.4 .4-3.4 .6zM102.4 45l3.4-.4v1zM86 28.4l3.3-.5v1zM76.7 27.9l3.3 .5-3.3 .5zM105.7 36.1l3.3 .4-3.3 .5zM80 36.5l3.3-.4v.9zM205 28.4l3.2-.5v1zM195.7 27.9l3.3 .5-3.3 .5zM201.6 34.4l3.4 .5-3.4 .5zM176 34.9l3.2-.5v1z"/>
<path d="M358.5 70.3l.5 3.4h-1zM358 90.6h1l-.5 3.2zM358.5 158.3l.5 3.3h-1zM358 163.5h1l-.5 3.3z"/>
<path d="M71.4 91.3h1l-.5 3.3zM71.9 69.6l.5 3.3h-1zM290 82.8h1l-.5 3.3zM290.5 57.1l.5 3.3h-1zM296 97.3h1l-.5 3.3zM296.5 57.1l.5 3.3h-1zM302 124.8h1l-.5 3.3zM302.5 57.1l.5 3.3h-1zM284.5 63.1l.5 3.3h-1zM284 53.8h1l-.5 3.3zM70 24.9l.4 3.3h-.9zM69.5 15.6h.9l-.4 3.3zM54.1 97.3h1l-.5 3.3zM54.6 57.1l.5 3.3h-1zM60.1 124.8h1l-.5 3.3zM60.6 57.1l.5 3.3h-1z"/>
<path d="M194.2 81.8l3.2 .5-3.2 .5zM205 82.3l3.2-.5v1zM194.9 50.9l3.4-.5v1.1zM201.6 50.4l3.4 .5-3.4 .6zM194.2 238.6l3.2 .5-3.2 .5zM205 239.1l3.2-.5v1zM172.5 239.1l3.3-.5v1zM194.2 238.6l3.2 .5-3.2 .5zM181.6 244.6l3.4 .5-3.4 .5zM205 245.1l3.2-.5v1zM127.5 245.1l3.3-.5v1zM181.6 244.6l3.4 .5-3.4 .5zM170 105.8l3.2-.5v1.1zM191.7 105.3l3.2 .5-3.2 .6zM191.7 105.4l3.2 .5-3.2 .6zM205 105.9l3.2-.5v1.1zM80 251.9l3.3-.5v1zM201.6 251.4l3.4 .5-3.4 .5z"/>
<path d="M84.9 114.2l3.4-.5v1zM76.7 113.7l3.3 .5-3.3 .5zM87.5 106.7l3.3-.5v1zM76.7 106.2l3.3 .5-3.3 .5z"/>
<path d="M64 216.6l.5 3.3h-1zM63.5 225.8h1l-.5 3.3zM64 191.6l.5 3.3h-1zM63.5 213.3h1l-.5 3.3zM215.1 204.1l.6 3.3h-1.1zM214.6 225.8h1.1l-.6 3.3zM220.9 57.1l.6 3.3h-1zM220.5 225.8h1l-.6 3.3zM284.2 155.6l.5 3.3h-1zM283.7 225.8h1l-.5 3.3zM38.6 53.8h1l-.5 3.3zM39.1 63.1l.5 3.3h-1zM39.1 155.6l.5 3.3h-1zM38.6 225.8h1l-.5 3.3zM45.8 57.1l.5 3.3h-1zM45.3 82.8h1l-.5 3.3z"/>
<path d="M77.7 220.8h1l-.5 3.3zM78.2 229.1l.5 3.3h-1zM71.4 218.3h1l-.5 3.3zM71.9 229.1l.5 3.3h-1z"/>
</g>
<g font-size="5.3">
<text x="33.5" y="8.9">8</text>
<text x="83.5" y="8.9">7</text>
<text x="133.5" y="8.9">6</text>
<text x="183.5" y="8.9">5</text>
<text x="233.5" y="8.9">4</text>
<text x="283.5" y="8.9">3</text>
<text x="333.5" y="8.9">2</text>
<text x="383.5" y="8.9">1</text>
<text x="6.2" y="30.7">F</text>
<text x="411.2" y="30.7">F</text>
<text x="6.1" y="74.9">E</text>
<text x="411.1" y="74.9">E</text>
<text x="5.5" y="124.9">D</text>
<text x="410.5" y="124.9">D</text>
<text x="5.3" y="174.9">C</text>
<text x="410.3" y="174.9">C</text>
<text x="6" y="224.9">B</text>
<text x="411" y="224.9">B</text>
<text x="5.5" y="269.2">A</text>
<text x="410.5" y="269.2">A</text>
<text x="33.5" y="290.9">8</text>
<text x="83.5" y="290.9">7</text>
<text x="133.5" y="290.9">6</text>
<text x="183.5" y="290.9">5</text>
<text x="233.5" y="290.9">4</text>
<text x="283.5" y="290.9">3</text>
<text x="333.5" y="290.9">2</text>
<text x="383.5" y="290.9">1</text>
</g>
<g font-size="4.7">
<text x="69" y="23.7" transform="rotate(-90 69 23.7)">12</text>
<text x="55.4" y="27.3">12</text>
<text x="114" y="28.4" transform="rotate(15 114 28.4)">4x M5</text>
<text x="212.4" y="27.3">12</text>
<text x="91.9" y="35.5">58</text>
<text x="186.7" y="33.9">58</text>
<text x="144.7" y="44">160</text>
<text x="191.7" y="44">45</text>
<text x="333.3" y="47.5">SECTION A-A</text>
<text x="13.2" y="52.5" transform="rotate(30 13.2 52.5)">5x M5</text>
<text x="70.9" y="52.1" transform="rotate(-90 70.9 52.1)">25</text>
<text x="73.8" y="49.8">20</text>
<text x="99.7" y="49.9">50</text>
<text x="169.8" y="52.4">A</text>
<text x="209.1" y="49.9">20</text>
<text x="335.5" y="52">SCALE 1 : 2</text>
<text x="254" y="57.4" transform="rotate(15 254 57.4)">5x M5</text>
<text x="38.1" y="63.2" transform="rotate(-90 38.1 63.2)">12</text>
<text x="283.5" y="62.5" transform="rotate(-90 283.5 62.5)">12</text>
<text x="44.8" y="71.6" transform="rotate(-90 44.8 71.6)">58</text>
<text x="144.9" y="68.6">16x M6</text>
<text x="289.5" y="71.3" transform="rotate(-90 289.5 71.3)">58</text>
<text x="210.8" y="72.3">10</text>
<text x="53.6" y="81.9" transform="rotate(-90 53.6 81.9)">87</text>
<text x="210.8" y="81.3">15</text>
<text x="295.5" y="80.7" transform="rotate(-90 295.5 80.7)">87</text>
<text x="70.9" y="85" transform="rotate(-90 70.9 85)">50</text>
<text x="59.6" y="92.9" transform="rotate(-90 59.6 92.9)">142</text>
<text x="301.5" y="100.6" transform="rotate(-90 301.5 100.6)">142</text>
<text x="71.4" y="105.7">15</text>
<text x="180.8" y="104.8">50</text>
<text x="197.9" y="104.9">20</text>
<text x="353" y="102.3" transform="rotate(-90 353 102.3)">F7</text>
<text x="71.4" y="113.1">10</text>
<text x="357.4" y="108.8" transform="rotate(-90 357.4 108.8)">47</text>
<text x="357.4" y="120.2" transform="rotate(-90 357.4 120.2)">2x</text>
<text x="220" y="141" transform="rotate(-90 220 141)">344</text>
<text x="374.2" y="138.3">Scale 1:5</text>
<text x="357.4" y="151.2" transform="rotate(-90 357.4 151.2)">17</text>
<text x="130" y="173.4" transform="rotate(-75 130 173.4)">F10</text>
<text x="132.7" y="180.8" transform="rotate(-75 132.7 180.8)">25</text>
<text x="129.7" y="191.8" transform="rotate(-75 129.7 191.8)">2x</text>
<text x="38.1" y="197.9" transform="rotate(-90 38.1 197.9)">147</text>
<text x="283.2" y="198.8" transform="rotate(-90 283.2 198.8)">147</text>
<text x="63" y="207" transform="rotate(-90 63 207)">50</text>
<text x="214.1" y="219.5" transform="rotate(-90 214.1 219.5)">50</text>
<text x="70.9" y="227.7" transform="rotate(-90 70.9 227.7)">15</text>
<text x="77.2" y="229.2" transform="rotate(-90 77.2 229.2)">10</text>
<text x="179" y="232.3">A</text>
<text x="63" y="238.6" transform="rotate(-90 63 238.6)">25</text>
<text x="95.7" y="238.1">70</text>
<text x="126.1" y="238.1">50</text>
<text x="182.7" y="238.1">50</text>
<text x="198.8" y="238.1">15</text>
<text x="155.3" y="244.1">115</text>
<text x="192.4" y="244.1">40</text>
<text x="349.1" y="245.3">Universitetet i Agder</text>
<text x="138.7" y="250.9">250</text>
</g>
<g font-size="4.2">
<text x="231.1" y="28.5">ISO 2768-1 (c), ISO 2768-2 (K) &amp; ISO 13920 BF</text>
<text x="347.5" y="256.3">trolley_main_plate</text>
<text x="350.8" y="276.8">010200_trolley</text>
</g>
<text font-size="3.9" x="400.9" y="275.5">A3</text>
<g font-size="2.8">
<text x="230.3" y="13.1">This document and all information and data herein or herewith are confedencial and propriertary property of&lt;COMPANY NAME&gt;</text>
<text x="230.3" y="16.9">and are not to be used, reproduced or disclosed in whole or in part by anyone without the written permission of&lt;COMPANY NAME&gt;</text>
<text x="231.1" y="23.1">Tolerances exept where noted:</text>
</g>
<g font-size="2.1">
<text x="286.4" y="251.9">FINISH:</text>
<text x="286.5" y="256">REPLACES:</text>
<text x="286.5" y="260.4">REPLACED BY:</text>
</g>
<g font-size="2">
<text x="231.6" y="234">All measurements are in mm U.N.O.</text>
<text x="285.6" y="234">Projection:</text>
<text x="231.6" y="236.5">Deburr &amp; remove all sharp edges.</text>
<text x="342.6" y="236">DO NOT SCALE DRAWING</text>
<text x="383.3" y="236.2">REVISION:</text>
<text x="244.3" y="252">NAME</text>
<text x="260" y="251.9">SIGNATURE</text>
<text x="277.2" y="251.9">DATE</text>
<text x="330.1" y="251.9">TITLE:</text>
<text x="230.6" y="256.1">DRAWN</text>
<text x="245.3" y="256.1">JHA</text>
<text x="275.6" y="255.9">09/29/21</text>
<text x="230.9" y="260.3">CHK'D</text>
<text x="230.4" y="264.4">APPV'D</text>
<text x="231.1" y="268.8">Q.A</text>
<text x="285.6" y="272.5">Material:</text>
<text x="330" y="272.5">DWG NO.</text>
<text x="285.6" y="285.5">WEIGHT: 22.6KG</text>
<text x="330.1" y="285.6">SCALE:1:5</text>
<text x="374.5" y="285.6">SHEET 3 OF 10</text>
</g>
</svg>
